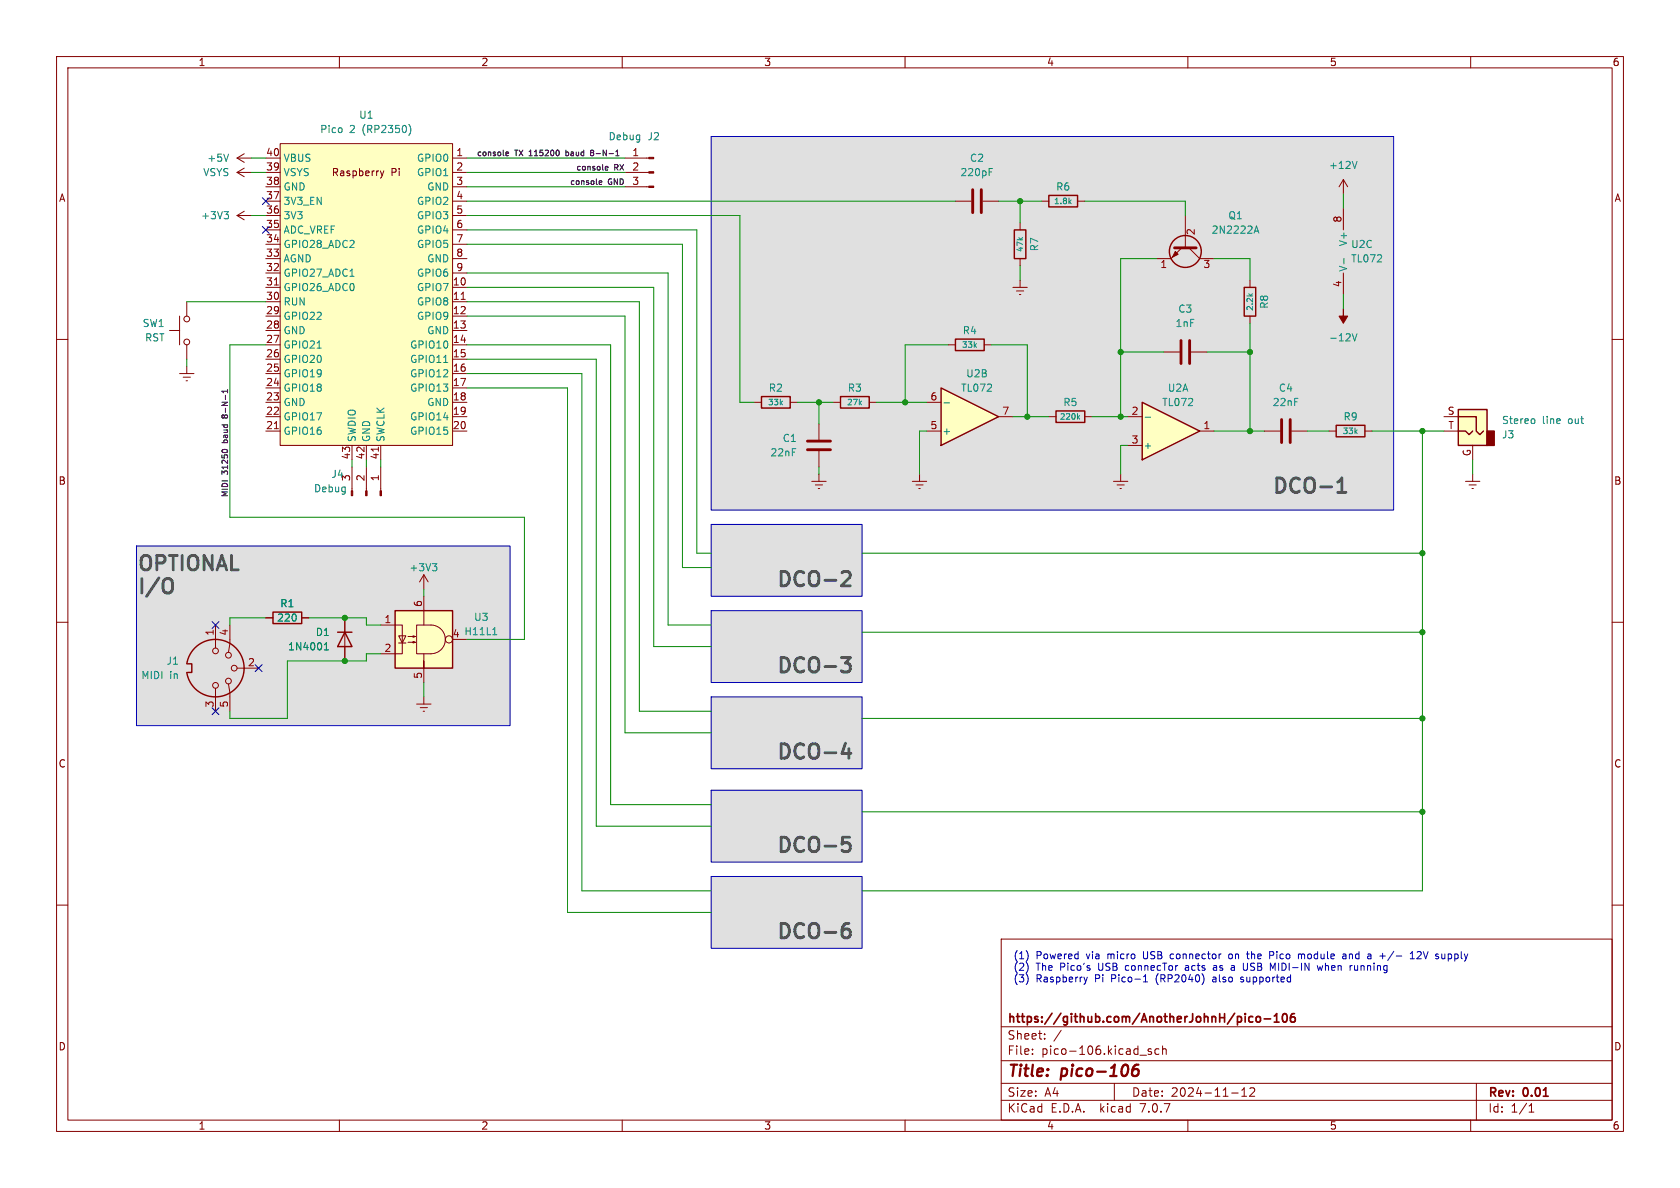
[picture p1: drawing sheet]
<svg xmlns="http://www.w3.org/2000/svg" width="297mm" height="210mm" viewBox="0 0 297 210" stroke-linecap="round" stroke-linejoin="round" font-family="sans-serif">
<g fill="none" stroke="#840000" stroke-width=".18">
<path d="M10 10h277v190h-277zM12 12h273v186h-273zM60 10v2M110 10v2M160 10v2M210 10v2M260 10v2M41.9 30.5h2.5M41.9 30.5l1.3 .7M43.2 29.7l-1.3 .8M47 27.9h2.5M47 30.5h2.5"/>
<path d="M47 33h2.5M47 38.1h2.5M47 35.6h2.5M49.5 25.4h30.5v53.3h-30.5zM67.2 30.2l.4 .9M67.6 31.1l-.4 .4M67.9 30.2l-.3 .9M80 27.9h2.5M80 30.5h2.5M80 33h2.5M80 38.1h2.5M80 35.6h2.5"/>
<path d="M110.5 27.9h4.2M110.5 30.5h4.2M110.5 33h4.2M209.5 38.1v5.7M10 60h2M47 45.7h2.5M47 50.8h2.5M47 53.3h2.5M47 55.9h2.5M47 58.4h2.5M47 48.3h2.5M47 43.2h2.5"/>
<path d="M47 40.6h2.5M48.5 50.4h.7M80 45.7h2.5M80 50.8h2.5M80 53.3h2.5M80 55.9h2.5M80 58.4h2.5M80 48.3h2.5M80 43.2h2.5M80 40.6h2.5M81.5 52.9h.7M208.9 43.8l-1.9 1.9h-2.5"/>
<path d="M210.2 43.8l1.9 1.9h2.5M285 60h2M47 61h2.5M47 63.5h2.5M47 66h2.5M47 68.6h2.5M47 71.1h2.5M47 73.7h2.5M47 76.2h2.5M48.5 75.8h.7M62.2 78.7v2.6M64.8 78.7v2.6"/>
<path d="M66.9 79v.8M67.3 78.7v2.6M80 61h2.5M80 63.5h2.5M80 66h2.5M80 68.6h2.5M80 71.1h2.5M80 73.7h2.5M80 76.2h2.5M185.4 73.7h1.3M191.8 73.7h1.2M205.7 62.2h2.8"/>
<path d="M210.6 62.2h2.8M196.8 85.1h2.6M197.5 85.7h1.3M198 86.4h.2M198.1 83.8v1.3M10 110h2M38.1 110.5v4.1M40.6 110.5v3.3l-.2 1.5M41.9 118.1h3.8M47 109.2h1.3M53.3 109.2h1.3M61 109.2v7.6"/>
<path d="M67.3 110.5h3.8v5.1h-3.8M70.5 112.4h1.3l-.7 1.3zM70.5 113.7h1.3M72.1 113.5h1.3l-.4 .2v-.3l.4 .1M72.1 112.5h1.3l-.4 .1v-.2l.4 .1M73.7 110.5h2.5a2.54 2.54 0 0 1 2.5 2.5 2.54 2.54 0 0 1-2.5 2.6h-2.5zM74.9 115.6v2.5v-1.3M74.9 101.6l-.7 1.3M74.9 101.6v2.5M74.9 105.4v5.1M74.9 118.1v2.6M74.9 101.6l.8 1.3"/>
<path d="M285 110h2M38.1 121.7v4M40.4 120.9l.2 1.5v3.3M73.7 124.5h2.5M74.3 125.1h1.3M74.8 125.7h.3M74.9 123.2v1.3M10 160h2M285 160h2M177 166h108v32h-108zM60 198v2M110 198v2"/>
<path d="M160 198v2M177 194.5h108M177 191.5h108M177 187.5h108M177 181.5h108M182.5 186.3v.1M182.5 185.5v.1M184.7 183.6v.1M184.7 182.8v.1M187.6 182.1l-1.3 2M197 191.5v3M201.5 186.5h1.2"/>
<path d="M203.5 185.5l-.3-.1-.2 .2v.2l.5 .2v.3h-.5M204.9 185.5l-.4-.1-.3 .3v.4l.1 .2h.6M205.5 185.5l.2-.1 .4 .1 .1 .9M205.5 184.9v1.5M210 198v2M217.7 193.2h1.2M219.5 193.8h.9M219.5 192.7l.5-.4v1.5M221 192.4l.5-.1 .2 .1 .1 .3-.9 1.1h.9M260 198v2M261 191.5v6.5M270.3 196.6h.9"/>
<path d="M270.3 195.5l.4-.4v1.5"/>
<circle cx="38.1" cy="115.1" r=".51"/>
<circle cx="40.4" cy="115.8" r=".51"/>
<circle cx="41.4" cy="118.1" r=".51"/>
<circle cx="79.4" cy="113" r=".63"/>
<circle cx="38.1" cy="121.2" r=".51"/>
<circle cx="40.4" cy="120.4" r=".51"/>
</g>
<path d="M201.3 188.2a.91 .91 0 0 0-1.1 .9l-.1 .7 .2 .3a.66 .66 0 0 0 1-.3v-.4l-.1-.3a.66 .66 0 0 0-1 .3" fill="none" stroke="#840000" stroke-width=".4"/>
<path d="M220.9 179.8h.6M222.2 179.8l.4-.1 .2 .3v.4l-.2 .3-.4-.1-.1-.2v-.4zM225.3 179.6l.4-.4v1.5M226.8 179.3l.3-.1a.81 .81 0 0 1 .5 .6 .81 .81 0 0 1-.3 .8l-.1 .1a.81 .81 0 0 1-.4-1.4zM228.8 179.2a.59 .59 0 0 0-.7 .6v.6l.2 .2 .4 .1 .2-.2 .1-.5-.2-.2h-.4l-.3 .2M220.9 180.6h.6M223.5 180.1h1.1M225.3 180.7h.8" fill="none" stroke="#840000" stroke-width=".3"/>
<g fill="#e0e0e0" stroke="#e0e0e0" stroke-width=".18">
<path d="M125.7 24.1h120.7v66.1h-120.7z"/>
<path d="M125.7 139.7h26.7v12.7h-26.7z"/>
<path d="M125.7 154.9h26.7v12.7h-26.7z"/>
<path d="M125.7 123.2h26.7v12.7h-26.7z"/>
<path d="M125.7 108h26.7v12.7h-26.7z"/>
<path d="M125.7 92.7h26.7v12.7h-26.7z"/>
<path d="M24.1 96.5h66.1v31.8h-66.1z"/>
</g>
<path d="M207.6 43.8h3.9M208.8 60.2v4.1M210.3 60.2v4.1" fill="none" stroke="#840000" stroke-width=".51"/>
<g fill="#840000" stroke="#840000" stroke-width=".18">
<path d="M207.8 44.5l.5 .5-1 .5z"/>
<path d="M114.7 32.9h.9v.2h-.9z"/>
<path d="M114.7 30.4h.9v.2h-.9z"/>
<path d="M114.7 27.8h.9v.3h-.9z"/>
</g>
<g fill="none" stroke="#840000" stroke-width=".25">
<path d="M186.7 72.6h5.1v2.1h-5.1zM33 117.3a5.1 5.1 0 0 1 7.8-3.5 5.1 5.1 0 0 1 0 8.6 5.1 5.1 0 0 1-7.8-3.5M33.1 117.3h.8v1.6h-.8M48.3 108.2h5v2h-5zM59.7 111.8h2.5M61 111.8l1.2 2.5h-2.5zM69.8 108h10.2v10.1h-10.2z"/>
<circle cx="209.5" cy="44.4" r="2.82"/>
</g>
<g fill="none" stroke="#008484" stroke-width=".18">
<path d="M72.3 22a1.46 1.46 0 0 1 0 1.9M61.9 48.8h.7M221.7 41.2l.4-1.3 .5 1.3M221.8 40.9h.6M56.1 61.5h.7M78.4 64.1h.8M190.6 73.7l.3 .4M190.9 73.4l-.4 .4M76.4 99.6h.8l-.4 .5M57.3 114.9h.8M57.3 114l.4-.4v1.3M77 100.1l.2 .3v.3l-.2 .2"/>
<path d="M87.1 112.2h.7M87.4 111.1l.1-.2v1.3"/>
</g>
<g fill="#ffffc2" stroke="#ffffc2" stroke-width=".18">
<path d="M69.8 108h10.2v10.1h-10.2z"/>
<path d="M49.5 25.4h30.5v53.3h-30.5z"/>
</g>
<path d="M201.9 71.1l10.2 5.1-10.2 5.1z" fill="#ffffc2"/>
<path d="M185.4 34.5h5.1v2.1h-5.1zM168.9 59.9h5.1v2.1h-5.1zM179.3 40.6h2.1v5.1h-2.1zM220 50.8h2v5.1h-2zM134.6 70.1h5.1v2h-5.1zM148.6 70.1h5.1v2h-5.1zM201.9 71.1l10.2 5.1-10.2 5.1zM236.2 75.2h5.1v2h-5.1z" fill="none" stroke="#840000" stroke-width=".25"/>
<g fill="none" stroke="#840000" stroke-width=".18">
<path d="M41.9 38.1h2.5M41.9 38.1l1.3 .8M41.9 27.9h2.5M41.9 27.9l1.3 .8M43.2 37.3l-1.3 .8M43.2 27.2l-1.3 .7M168.9 35.6h2.8M173.7 35.6h2.8M180.3 39.4v1.2M184.1 35.6h1.3M190.5 35.6h1.3M237.5 31.8v2.5"/>
<path d="M237.5 36.8v3.8M237.5 31.8l-.8 1.2M237.5 31.8l.8 1.2M30 58.4h1.7M31.7 55.9v5.1M33 53.3v2.6M180.3 45.7v1.3M221 49.5v1.3M221 55.9v1.3M237.5 48.3v3.8M33 61v2.5M133.3 71.1h1.3"/>
<path d="M139.7 71.1h1.3M144.8 74.9v2.8M144.8 79.8v2.8M147.3 71.1h1.3M153.7 71.1h1.2M167.6 61h1.3M174 61h1.3M199.4 73.7h2.5M199.4 78.7h2.5M212.1 76.2h2.5M223.5 76.2h2.8M228.3 76.2h2.8"/>
<path d="M234.9 76.2h1.3M241.3 76.2h1.3M62.2 82.6v4.2M64.8 82.6v4.2M67.3 82.6v4.2M143.5 85.1h2.5M144.1 85.7h1.3M144.7 86.4h.2M144.8 83.8v1.3M161.3 85.1h2.5M161.9 85.7h1.3M162.4 86.4h.3"/>
<path d="M162.6 83.8v1.3"/>
<circle cx="33" cy="56.4" r=".51"/>
<circle cx="33" cy="60.5" r=".51"/>
</g>
<g fill="none" stroke="#008484" stroke-width=".18">
<path d="M39.6 37.4h.8l-.4 .5M40.2 37.9l.2 .2v.3l-.2 .3M40.4 27.2l-.4 1.3M174.9 30.4h.4M174.9 29.8h.6M189.1 35.6l.3 .4M189.4 35.3l-.4 .4M239.9 28.5l-.4 1.3M220.8 51.9l.3 .4M221.4 51.9l-.3 .3M237.6 45.7v.9M239.1 59l.4 1.3 .4-1.3"/>
<path d="M202.5 73.8h.9"/>
</g>
<g fill="#840000" stroke="#840000" stroke-width=".18">
<path d="M237.5 54.6v1.3h.8l-.8 1.3-.8-1.3h.8z"/>
<path d="M62.1 86.8h.3v.8h-.3z"/>
<path d="M64.6 86.8h.3v.8h-.3z"/>
<path d="M67.2 86.8h.2v.8h-.2z"/>
</g>
<path d="M172 33.5v4.1M173.5 33.5v4.1M142.7 78h4.1M142.7 79.5h4.1M226.6 74.2v4M228.1 74.2v4" fill="none" stroke="#840000" stroke-width=".51"/>
<path d="M166.4 68.6l10.1 5.1-10.1 5z" fill="#ffffc2"/>
<path d="M166.4 68.6l10.1 5.1-10.1 5zM257.8 72.4h5.1v6.3h-5.1zM257.8 76.2h1.3l.6 .6 .6-.6M257.8 73.7h3.2v2.5l.6 .6 .7-.6" fill="none" stroke="#840000" stroke-width=".25"/>
<g fill="none" stroke="#840000" stroke-width=".18">
<path d="M179.1 50.8h2.5M179.7 51.4h1.3M180.2 52.1h.3M180.3 49.5v1.3M31.7 66h2.6M32.4 66.7h1.3M32.9 67.3h.2M33 64.8v1.2M163.8 76.2h2.6M163.8 71.1h2.6M176.5 73.7h2.6M255.3 76.2h2.5"/>
<path d="M255.3 73.7h2.5M260.3 78.7v2.6M259.1 85.1h2.5M259.7 85.7h1.3M260.2 86.4h.3M260.3 83.8v1.3M47 109.2h1.3M53.3 109.2h1.3M61 109.2v2.6M61 114.3v2.5"/>
</g>
<path d="M166.9 71.2h1M271.1 74l.2 .3v.3l-.2 .3M57.3 114.9h.8M57.3 114l.4-.4v1.3" fill="none" stroke="#008484" stroke-width=".18"/>
<path d="M257.8 72.4h5.1v6.3h-5.1z" fill="#ffffc2" stroke="#ffffc2" stroke-width=".18"/>
<path d="M262.9 76.2h1.3v2.5h-1.3z" fill="#840000" stroke="#840000" stroke-width=".25"/>
<path d="M89.4 27.2l.5-.1v-.2h-.3l-.2 .1 .1 .5h.4M98.8 26.6l.1 .3-.1 .5M104.6 27l-.2 .3 .4 .2M104.6 27h.2M104.8 26.5l-.4 .2 .2 .3M105.9 32.3l.5-.1-.1-.2-.2-.1-.2 .2 .1 .5h.3M107 29.7l.5-.1-.1-.1-.2-.1-.2 .2 .1 .4h.3M108.9 27.5h.5M108.9 26.8l.3-.3v1M39.2 79.7a.63 .63 0 0 1 1 0M40.2 68.9v.5M40.2 69.2h-1l.3 .2" fill="none" stroke="#000" stroke-width=".18"/>
<g fill="none" stroke="#0000c2" stroke-width=".18">
<path d="M125.7 24.1h120.7v66.1h-120.7zM24.1 96.5h66.1v31.8h-66.1zM125.7 92.7h26.7v12.7h-26.7zM125.7 108h26.7v12.7h-26.7zM125.7 139.7h26.7v12.7h-26.7zM125.7 123.2h26.7v12.7h-26.7zM125.7 154.9h26.7v12.7h-26.7zM181.7 168.6v.8M181.7 170.6v.9M181.7 172.7v.8M191.6 172.7l.3 .9M191.9 173.6l-.1 .3"/>
<path d="M192.2 172.7l-.3 .9M202.2 173.6h.7M202.2 172.7l.3-.4v1.3M207.1 168.6l-.2 .3v.3l.2 .3M209.7 170.7h-.1M209.7 171l-.2 .2 .2 .3M214.5 172.7l-.1 .1M214.5 173.1l-.1 .2 .1 .3M214.9 170.7h-.4M215 171h-.3l-.2 .2v.3h.5M217.6 168.6l-.3 .1-.1 .2 .1 .5 .3 .1M217.7 170.7h.5"/>
<path d="M217.7 171.5h.5M218.2 171l-.5 .1M219.3 173.5l.4 .1M219.7 172.7l-.4 .2 .1 .2 .3 .1M220.4 168.6h.4M220.5 169.3l.3 .2M220.5 170.3v1l-.2 .2h-.2M224.5 168.2h.5l.2 .3-.1 .3-.6 .1M225 171.2l.4-.9v1.2M229.6 168.7l.3-.1 .2 .2M230.1 168.8v.7M230.6 168.7l-.3-.1-.2 .2"/>
<path d="M232.9 170.7l.2 .8 .3-.6 .2 .6 .2-.8M237.4 168.7h.5l.1 .8M238 168.9l-.5 .1-.2 .2 .2 .3 .5-.1M239.5 170.7v.8h.3l.2-.1M240 170.7v.8M246.4 168.2l-1.1 1.6M246.8 169h1M249.3 169.5h.7M249.3 168.6l.4-.4v1.3M250.5 168.3l.2-.1 .5 .1M251.2 168.8l-.7 .7h.8M255.4 168.6v.9"/>
<path d="M255.4 169.4l-.2 .1"/>
</g>
<path d="M236.5 87h1.4M236.5 85.2l.7-.7v2.5M29.9 102.3l.2 .1a1.8 1.8 0 0 1 0 2.3l-.2 .1M148.7 116.3h1.6l-.8 .9a.69 .69 0 0 1 .8 .5v.6l-.2 .4-.3 .1h-.7M149.2 101h.6a.69 .69 0 0 1 .4 1.1l-1.5 1.5h1.6M149.5 131.4l-.6 1.8h1.5M150.1 132.3v1.7M149 148h1.2M149.2 149h.6l.5 .5v.6l-.2 .3-.9 .1M149.1 164.3l.7-.1 .5 .5v.6l-.2 .4-.3 .1-.7-.1M150.1 163.2h-.5l-.4 .3" fill="none" stroke="#545454" stroke-width=".51"/>
<g fill="none" stroke="#008400" stroke-width=".18">
<path d="M44.4 38.1h2.6M44.4 27.9h2.6M44.4 30.5h2.6M82.5 38.1h48.3v33h2.5M82.5 35.6h86.4M82.5 27.9h28M82.5 30.5h28M82.5 33h28M176.5 35.6h7.6M180.3 35.6v3.8M191.8 35.6h17.7v2.5M237.5 34.3v2.5"/>
<path d="M33 53.3h14M82.5 43.2h38.1v57.1h5.1M82.5 40.6h40.7v57.2h2.5M82.5 53.3h30.5v72.4h12.7M82.5 50.8h33.1v63.5h10.1M82.5 55.9h28v73.6h15.2M82.5 48.3h35.6v62.2h7.6M180.3 47v2.5M204.5 45.7h-6.4v28M214.6 45.7h6.4v3.8M221 57.2v19M237.5 52.1v2.5"/>
<path d="M33 63.5v1.3M47 61h-6.4v30.4h52.1v21.6h-10.2M82.5 68.6h17.8v92.7h25.4M82.5 63.5h22.9v82.6h20.3M82.5 66h20.4v91.5h22.8M82.5 61h25.4v81.2h17.8M141 71.1h6.3M144.8 71.1v3.8M154.9 71.1h8.9M163.8 76.2h-1.2v7.6M167.6 61h-7.6v10.1M175.3 61h6.3v12.7"/>
<path d="M179.1 73.7h6.3M193 73.7h6.4M198.1 62.2h7.6M199.4 78.7h-1.3v5.1M213.4 62.2h7.6M214.6 76.2h8.9M231.1 76.2h3.8M242.6 76.2h12.7M251.5 76.2v81.3h-99.1M62.2 81.3v1.3M64.8 81.3v1.3M67.3 81.3v1.3"/>
<path d="M144.8 82.6v1.2M152.4 97.8h99.1M260.3 81.3v2.5M47 109.2h-6.4v1.3M54.6 109.2h10.2v1.3h2.5M67.3 115.6h-2.5v1.2h-14v10.2h-10.2v-1.3M74.9 104.1v1.3M152.4 111.8h99.1M74.9 120.7v2.5M152.4 127h99.1M152.4 143.5h99.1"/>
</g>
<path d="M46.4 35l1.2 1.2M47.6 35l-1.2 1.2M46.4 40l1.2 1.2M47.6 40l-1.2 1.2M37.5 109.9l1.2 1.2M38.7 109.9l-1.2 1.2M45.1 117.5l1.2 1.2M46.3 117.5l-1.2 1.2M37.5 125.1l1.2 1.2M38.7 125.1l-1.2 1.2" fill="none" stroke="#000084" stroke-width=".18"/>
<g fill="#008400" stroke="#008400" stroke-width=".18">
<circle cx="221" cy="76.2" r=".46"/>
<circle cx="198.1" cy="62.2" r=".46"/>
<circle cx="221" cy="62.2" r=".46"/>
<circle cx="61" cy="116.8" r=".46"/>
<circle cx="61" cy="109.2" r=".46"/>
<circle cx="144.8" cy="71.1" r=".46"/>
<circle cx="251.5" cy="97.8" r=".46"/>
<circle cx="251.5" cy="127" r=".46"/>
<circle cx="251.5" cy="111.8" r=".46"/>
<circle cx="160" cy="71.1" r=".46"/>
<circle cx="251.5" cy="76.2" r=".46"/>
<circle cx="251.5" cy="143.5" r=".46"/>
<circle cx="181.6" cy="73.7" r=".46"/>
<circle cx="198.1" cy="73.7" r=".46"/>
<circle cx="180.3" cy="35.6" r=".46"/>
</g>
<g font-size="3.5" fill="#545454">
<text x="224.8" y="87.4">DCO-1</text>
<text x="24.1" y="101.1">OPTIONAL</text>
<text x="24.1" y="105.2">I/O</text>
<text x="137.2" y="103.9">DCO-2</text>
<text x="137.2" y="119.1">DCO-3</text>
<text x="137.2" y="134.4">DCO-4</text>
<text x="137.2" y="150.9">DCO-5</text>
<text x="137.2" y="166.1">DCO-6</text>
</g>
<g font-size="2.8" fill="#840000">
<text x="178" y="190.9">Title:</text>
<text x="187.7" y="190.9">pico-106</text>
</g>
<g font-size="2.1" fill="#840000">
<text x="178" y="184">Sheet:</text>
<text x="178" y="181.2">https://github.com/AnotherJohnH/pico-106</text>
<text x="178" y="186.7">File:</text>
<text x="184.1" y="186.7">pico-106.kicad_sch</text>
<text x="178" y="196.9">KiCad</text>
<text x="178" y="194.1">Size:</text>
<text x="184.7" y="194.1">A4</text>
<text x="185.7" y="196.9">E.D.A.</text>
<text x="194.6" y="196.9">kicad</text>
<text x="200" y="194.1">Date:</text>
<text x="201.8" y="196.9">7.0.7</text>
<text x="207" y="194.1">2024-11-12</text>
<text x="263" y="194.3">Rev:</text>
<text x="263" y="196.9">Id:</text>
<text x="267.1" y="196.9">1/1</text>
<text x="269.4" y="194.3">0.01</text>
</g>
<g font-size="1.8" fill="#840000">
<text x="35" y="11.9">1</text>
<text x="85" y="11.9">2</text>
<text x="135" y="11.9">3</text>
<text x="185" y="11.9">4</text>
<text x="235" y="11.9">5</text>
<text x="285" y="11.9">6</text>
<text x="46.9" y="27.7">40</text>
<text x="80.6" y="27.7">1</text>
<text x="111.7" y="27.7">1</text>
<text x="10.3" y="35.9">A</text>
<text x="46.9" y="35.3">37</text>
<text x="46.9" y="32.8">38</text>
<text x="46.9" y="30.2">39</text>
<text x="58.6" y="31.4">Raspberry</text>
<text x="69.1" y="31.4">Pi</text>
<text x="80.6" y="30.2">2</text>
<text x="80.6" y="32.8">3</text>
<text x="80.6" y="35.3">4</text>
<text x="111.7" y="30.2">2</text>
<text x="111.7" y="32.8">3</text>
<text x="285.3" y="35.9">A</text>
<text x="46.9" y="40.4">35</text>
<text x="46.9" y="37.8">36</text>
<text x="80.6" y="37.8">5</text>
<text x="80.6" y="40.4">6</text>
<text x="211.5" y="41.7" transform="rotate(-90 211.5 41.7)">2</text>
<text x="237.2" y="39.4" transform="rotate(-90 237.2 39.4)">8</text>
<text x="46.9" y="45.5">33</text>
<text x="46.9" y="42.9">34</text>
<text x="80.6" y="42.9">7</text>
<text x="80.6" y="45.5">8</text>
<text x="205" y="47.7">1</text>
<text x="212.7" y="47.7">3</text>
<text x="46.9" y="53.1">30</text>
<text x="46.9" y="50.5">31</text>
<text x="46.9" y="48">32</text>
<text x="80" y="50.5">10</text>
<text x="80" y="53.1">11</text>
<text x="80.6" y="48">9</text>
<text x="237.2" y="50.9" transform="rotate(-90 237.2 50.9)">4</text>
<text x="46.9" y="58.2">28</text>
<text x="46.9" y="55.6">29</text>
<text x="80" y="55.6">12</text>
<text x="80" y="58.2">13</text>
<text x="46.9" y="65.8">25</text>
<text x="46.9" y="63.2">26</text>
<text x="46.9" y="60.7">27</text>
<text x="80" y="60.7">14</text>
<text x="80" y="63.2">15</text>
<text x="80" y="65.8">16</text>
<text x="46.9" y="70.9">23</text>
<text x="46.9" y="68.3">24</text>
<text x="80" y="68.3">17</text>
<text x="80" y="70.9">18</text>
<text x="164.4" y="70.9">6</text>
<text x="46.9" y="75.9">21</text>
<text x="46.9" y="73.4">22</text>
<text x="80" y="73.4">19</text>
<text x="80" y="75.9">20</text>
<text x="164.4" y="75.9">5</text>
<text x="177.1" y="73.4">7</text>
<text x="200" y="73.4">2</text>
<text x="212.7" y="75.9">1</text>
<text x="255.8" y="73.4">S</text>
<text x="256" y="75.9">T</text>
<text x="62" y="81.3" transform="rotate(-90 62 81.3)">43</text>
<text x="64.5" y="81.3" transform="rotate(-90 64.5 81.3)">42</text>
<text x="67.1" y="81.3" transform="rotate(-90 67.1 81.3)">41</text>
<text x="200" y="78.5">3</text>
<text x="260.1" y="80.7" transform="rotate(-90 260.1 80.7)">G</text>
<text x="10.3" y="85.9">B</text>
<text x="62" y="85.2" transform="rotate(-90 62 85.2)">3</text>
<text x="64.5" y="85.2" transform="rotate(-90 64.5 85.2)">2</text>
<text x="67.1" y="85.2" transform="rotate(-90 67.1 85.2)">1</text>
<text x="285.3" y="85.9">B</text>
<text x="74.7" y="107.4" transform="rotate(-90 74.7 107.4)">6</text>
<text x="37.8" y="112.5" transform="rotate(-90 37.8 112.5)">1</text>
<text x="40.4" y="112.5" transform="rotate(-90 40.4 112.5)">4</text>
<text x="67.9" y="110.2">1</text>
<text x="43.7" y="117.9">2</text>
<text x="67.9" y="115.3">2</text>
<text x="37.8" y="125.2" transform="rotate(-90 37.8 125.2)">3</text>
<text x="40.4" y="125.2" transform="rotate(-90 40.4 125.2)">5</text>
<text x="74.7" y="120.1" transform="rotate(-90 74.7 120.1)">5</text>
<text x="10.3" y="135.9">C</text>
<text x="285.3" y="135.9">C</text>
<text x="10.3" y="185.9">D</text>
<text x="285.3" y="185.9">D</text>
<text x="35" y="199.9">1</text>
<text x="85" y="199.9">2</text>
<text x="135" y="199.9">3</text>
<text x="185" y="199.9">4</text>
<text x="235" y="199.9">5</text>
<text x="285" y="199.9">6</text>
</g>
<g font-size="1.8" fill="#008484">
<text x="56.5" y="23.7">Pico</text>
<text x="61.8" y="23.7">2</text>
<text x="63.4" y="21.2">U1</text>
<text x="64.2" y="23.7">(RP2350)</text>
<text x="36.6" y="28.8">+5V</text>
<text x="50" y="28.8">VBUS</text>
<text x="73.6" y="28.8">GPIO0</text>
<text x="107.5" y="25">Debug</text>
<text x="114.4" y="25">J2</text>
<text x="171.4" y="28.8">C2</text>
<text x="35.8" y="31.3">VSYS</text>
<text x="50" y="33.9">GND</text>
<text x="50" y="31.3">VSYS</text>
<text x="73.6" y="31.3">GPIO1</text>
<text x="75.4" y="33.9">GND</text>
<text x="169.7" y="31.3">220pF</text>
<text x="186.6" y="33.9">R6</text>
<text x="234.8" y="30.1">+12V</text>
<text x="35.5" y="39">+3V3</text>
<text x="50" y="41.5">ADC_VREF</text>
<text x="50" y="39">3V3</text>
<text x="50" y="36.4">3V3_EN</text>
<text x="73.6" y="36.4">GPIO2</text>
<text x="73.6" y="39">GPIO3</text>
<text x="73.6" y="41.5">GPIO4</text>
<text x="214.1" y="41.5">2N2222A</text>
<text x="217.1" y="39">Q1</text>
<text x="50" y="46.6">AGND</text>
<text x="50" y="44">GPIO28_ADC2</text>
<text x="73.6" y="44">GPIO5</text>
<text x="75.4" y="46.6">GND</text>
<text x="183.7" y="44.5" transform="rotate(-90 183.7 44.5)">R7</text>
<text x="238.4" y="43.6" transform="rotate(-90 238.4 43.6)">V+</text>
<text x="238.8" y="44">U2C</text>
<text x="238.8" y="46.6">TL072</text>
<text x="50" y="51.7">GPIO26_ADC0</text>
<text x="50" y="49.1">GPIO27_ADC1</text>
<text x="73.6" y="51.7">GPIO7</text>
<text x="73.6" y="49.1">GPIO6</text>
<text x="238.4" y="48.1" transform="rotate(-90 238.4 48.1)">V-</text>
<text x="25.1" y="58">SW1</text>
<text x="50" y="59.3">GND</text>
<text x="50" y="56.7">GPIO22</text>
<text x="50" y="54.2">RUN</text>
<text x="73.6" y="54.2">GPIO8</text>
<text x="73.6" y="56.7">GPIO9</text>
<text x="75.4" y="59.3">GND</text>
<text x="170.1" y="59.3">R4</text>
<text x="207.7" y="58">1nF</text>
<text x="208.2" y="55.5">C3</text>
<text x="224.4" y="54.7" transform="rotate(-90 224.4 54.7)">R8</text>
<text x="25.6" y="60.6">RST</text>
<text x="50" y="64.4">GPIO20</text>
<text x="50" y="61.8">GPIO21</text>
<text x="72.4" y="61.8">GPIO10</text>
<text x="72.4" y="64.4">GPIO11</text>
<text x="234.8" y="60.6">-12V</text>
<text x="50" y="72">GND</text>
<text x="50" y="69.4">GPIO18</text>
<text x="50" y="66.9">GPIO19</text>
<text x="72.4" y="66.9">GPIO12</text>
<text x="72.4" y="69.4">GPIO13</text>
<text x="75.4" y="72">GND</text>
<text x="135.8" y="69.4">R2</text>
<text x="149.8" y="69.4">R3</text>
<text x="169.8" y="69.4">TL072</text>
<text x="170.7" y="66.9">U2B</text>
<text x="187.9" y="72">R5</text>
<text x="205.4" y="72">TL072</text>
<text x="206.4" y="69.4">U2A</text>
<text x="224.9" y="72">22nF</text>
<text x="226" y="69.4">C4</text>
<text x="50" y="77.1">GPIO16</text>
<text x="50" y="74.5">GPIO17</text>
<text x="72.4" y="74.5">GPIO14</text>
<text x="72.4" y="77.1">GPIO15</text>
<text x="166.5" y="77.1">+</text>
<text x="237.4" y="74.5">R9</text>
<text x="265.4" y="77.7">J3</text>
<text x="265.4" y="75.2">Stereo</text>
<text x="272.7" y="75.2">line</text>
<text x="277.3" y="75.2">out</text>
<text x="63.1" y="78.2" transform="rotate(-90 63.1 78.2)">SWDIO</text>
<text x="65.6" y="78.2" transform="rotate(-90 65.6 78.2)">GND</text>
<text x="68.2" y="78.2" transform="rotate(-90 68.2 78.2)">SWCLK</text>
<text x="136.1" y="80.9">22nF</text>
<text x="138.3" y="78.3">C1</text>
<text x="202.1" y="79.6">+</text>
<text x="55.4" y="87.2">Debug</text>
<text x="58.5" y="84.7">J4</text>
<text x="72.3" y="101.2">+3V3</text>
<text x="49.5" y="107.5">R1</text>
<text x="48.9" y="110.1">220</text>
<text x="55.7" y="112.6">D1</text>
<text x="79.9" y="112.8">4 H11L1</text>
<text x="83.7" y="110">U3</text>
<text x="29.4" y="117.7">J1</text>
<text x="50.8" y="115.2">1N4001</text>
<text x="24.9" y="120.2">MIDI</text>
<text x="30" y="120.2">in</text>
</g>
<g font-size="1.8" fill="#0000c2">
<text x="179.1" y="169.7">(1)</text>
<text x="179.1" y="171.7">(2)</text>
<text x="179.1" y="173.7">(3)</text>
<text x="183.1" y="169.7">Powered</text>
<text x="183.1" y="171.7">The</text>
<text x="183.1" y="173.7">Raspberry</text>
<text x="187.5" y="171.7">Pico's</text>
<text x="192.2" y="169.7">via</text>
<text x="193.7" y="173.7">Pi</text>
<text x="194.4" y="171.7">USB</text>
<text x="196.1" y="169.7">micro</text>
<text x="196.7" y="173.7">Pico-1</text>
<text x="199.4" y="171.7">connecTor</text>
<text x="202.6" y="169.7">USB</text>
<text x="204.8" y="173.7">(RP2040)</text>
<text x="207.5" y="169.7">connector</text>
<text x="210.2" y="171.7">acts</text>
<text x="215" y="173.7">also</text>
<text x="215.4" y="171.7">as</text>
<text x="218.1" y="169.7">on</text>
<text x="218.7" y="171.7">a</text>
<text x="220.2" y="173.7">supported</text>
<text x="221" y="171.7">USB</text>
<text x="221.6" y="169.7">the</text>
<text x="225.7" y="169.7">Pico</text>
<text x="226" y="171.7">MIDI-IN</text>
<text x="231" y="169.7">module</text>
<text x="234.6" y="171.7">when</text>
<text x="239" y="169.7">and</text>
<text x="240.5" y="171.7">running</text>
<text x="243.7" y="169.7">a</text>
<text x="251.6" y="169.7">12V</text>
<text x="256.3" y="169.7">supply</text>
</g>
<g font-size="1.4">
<text x="84.2" y="27.7">console</text>
<text x="91" y="27.7">TX 115200</text>
<text x="100.4" y="27.7">baud</text>
<text x="105.1" y="27.7">8-N-1</text>
<text x="100.7" y="32.7">console</text>
<text x="101.8" y="30.2">console</text>
<text x="107.4" y="32.7">GND</text>
<text x="108.5" y="30.2">RX</text>
<text x="40.4" y="73.5" transform="rotate(-90 40.4 73.5)">8-N-1</text>
<text x="40.4" y="83.9" transform="rotate(-90 40.4 83.9)">31250</text>
<text x="40.4" y="78.1" transform="rotate(-90 40.4 78.1)">baud</text>
<text x="40.4" y="88" transform="rotate(-90 40.4 88)">MIDI</text>
</g>
<g font-size="1.4" fill="#008484">
<text x="186.2" y="36.3">1.8k</text>
<text x="181.1" y="44.7" transform="rotate(-90 181.1 44.7)">47k</text>
<text x="221.7" y="55.1" transform="rotate(-90 221.7 55.1)">2.2k</text>
<text x="170" y="61.7">33k</text>
<text x="135.7" y="71.8">33k</text>
<text x="149.6" y="71.8">27k</text>
<text x="187.3" y="74.4">220k</text>
<text x="237.3" y="76.9">33k</text>
</g>
</svg>
